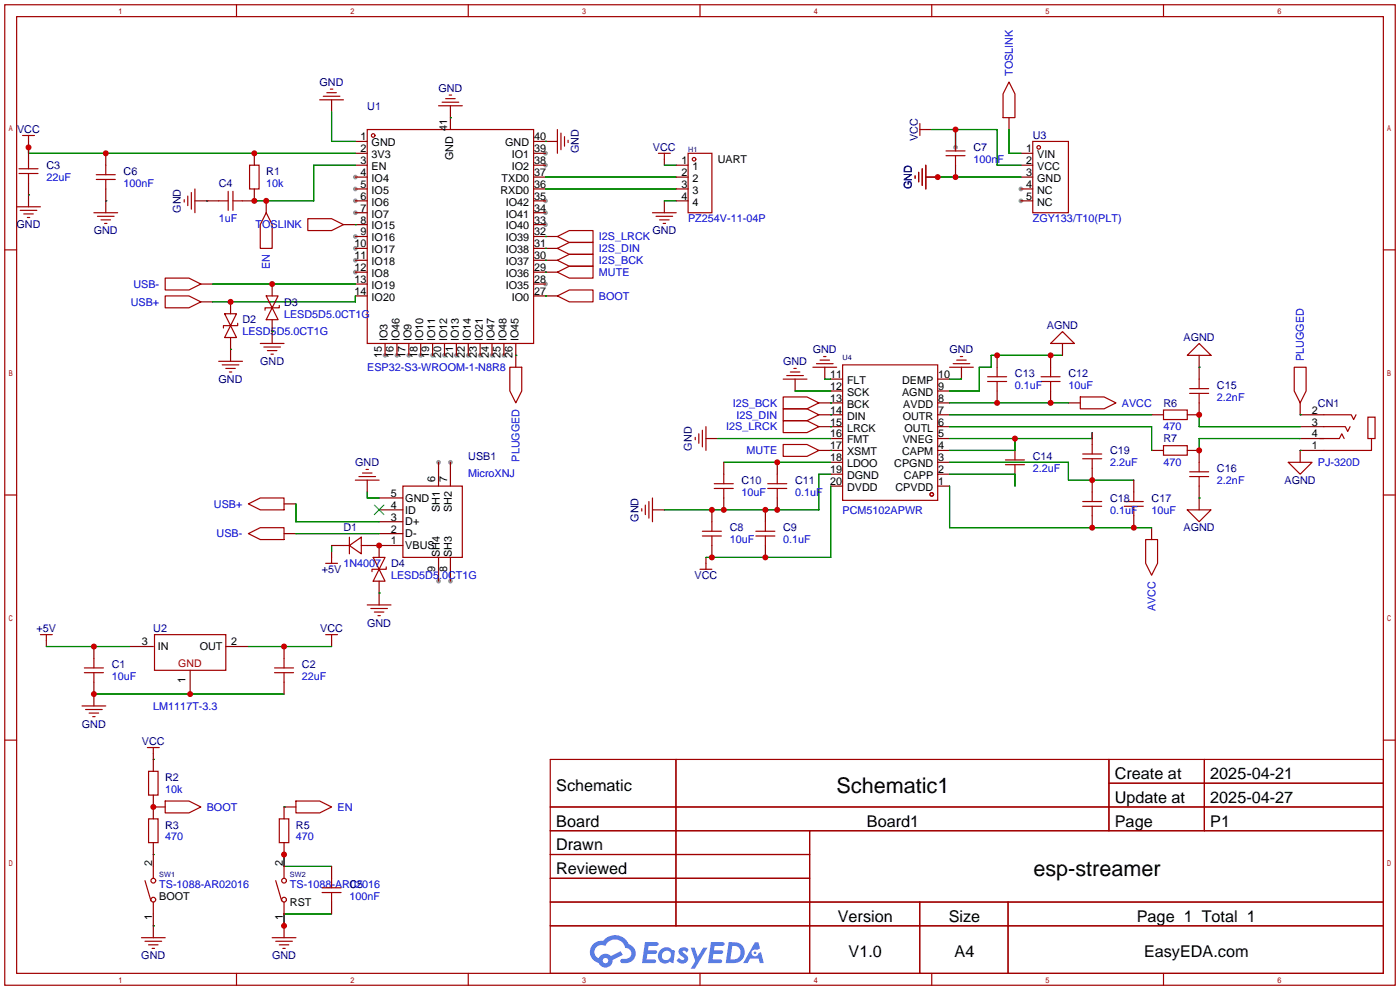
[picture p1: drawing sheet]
<svg xmlns="http://www.w3.org/2000/svg" width="299mm" height="212mm" viewBox="0 0 299 212" stroke-linecap="round" stroke-linejoin="round" font-family="sans-serif">
<g fill="#999">
<circle cx="75.9" cy="37.8" r=".51"/>
<circle cx="75.9" cy="40.4" r=".51"/>
<circle cx="75.9" cy="42.9" r=".51"/>
<circle cx="75.9" cy="45.5" r=".51"/>
<circle cx="75.9" cy="50.5" r=".51"/>
<circle cx="75.9" cy="53.1" r=".51"/>
<circle cx="75.9" cy="55.6" r=".51"/>
<circle cx="75.9" cy="58.2" r=".51"/>
<circle cx="82.3" cy="75.9" r=".51"/>
<circle cx="84.8" cy="75.9" r=".51"/>
<circle cx="87.4" cy="75.9" r=".51"/>
<circle cx="89.9" cy="75.9" r=".51"/>
<circle cx="92.5" cy="75.9" r=".51"/>
<circle cx="95" cy="75.9" r=".51"/>
<circle cx="97.5" cy="75.9" r=".51"/>
<circle cx="100.1" cy="75.9" r=".51"/>
<circle cx="102.6" cy="75.9" r=".51"/>
<circle cx="105.2" cy="75.9" r=".51"/>
<circle cx="107.7" cy="75.9" r=".51"/>
<circle cx="116.6" cy="60.7" r=".51"/>
<circle cx="116.6" cy="48" r=".51"/>
<circle cx="116.6" cy="45.5" r=".51"/>
<circle cx="116.6" cy="42.9" r=".51"/>
<circle cx="116.6" cy="35.3" r=".51"/>
<circle cx="116.6" cy="32.8" r=".51"/>
<circle cx="93.7" cy="124.2" r=".51"/>
<circle cx="96.3" cy="124.2" r=".51"/>
<circle cx="96.3" cy="98.8" r=".51"/>
<circle cx="93.7" cy="98.8" r=".51"/>
<circle cx="218.2" cy="40.4" r=".51"/>
<circle cx="218.2" cy="42.9" r=".51"/>
<circle cx="204.2" cy="31.5" r=".51"/>
</g>
<g fill="none" stroke="#a10000" stroke-width=".25">
<path d="M1 1h297.2v209.6h-297.2zM3.6 3.6h292.1v204.4h-292.1zM50.5 1v2.6M100.1 1v2.6M149.6 1v2.6M199.1 1v2.6M248.7 1v2.6M1 53.4h2.6M295.7 53.4h2.5M1 105.8h2.6M295.7 105.8h2.5M1 158.2h2.6"/>
<path d="M295.7 158.2h2.5M117.6 162.3h178.1v45.7h-178.1zM117.6 172.5h178.1M117.6 177.5h178.1M144.5 162.3v35.6M173 177.5v30.5M237 162.3v15.2M237 167.4h58.7M257.4 162.3v15.2M117.6 182.6h55.4M117.6 192.8h178.1M117.6 187.7h55.4"/>
<path d="M117.6 197.9h178.1M196.6 192.8v15.2M215.4 192.8v15.2M50.5 208v2.6M100.1 208v2.6M149.6 208v2.6M199.1 208v2.6M248.7 208v2.6"/>
</g>
<g fill="#5487ff">
<path d="M145.3 202.7a1.3 1.3 0 0 1 1.9 .3l-.4 .6a.54 .54 0 0 0-.9-.2l.1 .2a1.34 1.34 0 0 1 .9 1.8 1.47 1.47 0 0 1-2.3-.1l.5-.6 .8 .5a.31 .31 0 0 0 .4-.3 .31 .31 0 0 0-.3-.4 1.12 1.12 0 0 1-.7-1.8z"/>
<path d="M147.6 202.5h.9l.6 2 1.2-2h.9l-2.7 4.6h-.9l1-1.7z"/>
<path d="M137.8 201.4h1.7a1.31 1.31 0 0 1 1.2 .2 .4 .4 0 0 1-.3 .5l-1.8 .1-.1 .9h1.6a.4 .4 0 0 1 .4 .4 .4 .4 0 0 1-.5 .4h-1.6l-.2 1.2h1.4a.46 .46 0 0 1 .5 0 .46 .46 0 0 1 .1 .5l-.4 .2h-2.6z"/>
<path d="M151.9 201.4h1.7a1.32 1.32 0 0 1 1.2 .2 .39 .39 0 0 1-.3 .5l-1.8 .1-.1 .9h1.6a.4 .4 0 0 1 .4 .4 .4 .4 0 0 1-.4 .4h-1.7l-.2 1.2h1.4a.46 .46 0 0 1 .5 0 .46 .46 0 0 1 .1 .5l-.4 .2h-2.6z"/>
<path d="M161.3 201.4h.8l.3 1.3-.6 .4a.75 .75 0 0 0-1.1 .3 .75 .75 0 0 0 .5 1 .75 .75 0 0 0 .9-.7l.5-.2 .6 2.3h-.8l-.3-.9h-1.8l-.5 .9h-1z"/>
<path d="M155.7 201.4l-.6 4.4h1.5a2.27 2.27 0 0 0 2.6-2.2 2.27 2.27 0 0 0-2.7-2.2zM156.5 202.1a1.5 1.5 0 0 1 1.8 1.6 1.5 1.5 0 0 1-1.9 1.4h-.3z"/>
<path d="M141.2 203a1.6 1.6 0 0 0-.3 2.3 1.6 1.6 0 0 0 2.3 .2l.7 .3 .3-2.4-.1-.3-.5-.1a1.58 1.58 0 0 0-2.4 0zM141.8 203.5a.98 .98 0 0 1 1.6 .4 .98 .98 0 0 1-1.1 1.3 .94 .94 0 0 1-.9-.7 .94 .94 0 0 1 .4-1z"/>
<path d="M126.8 201.8a2.37 2.37 0 0 0 1.1 4 1.54 1.54 0 0 0 1.8 1 1.54 1.54 0 0 0 1.2-1.6l2.2-1.1-.5-.8-2 1a1.57 1.57 0 0 0-2.7 .5 1.5 1.5 0 0 1-.7-2.1 1.5 1.5 0 0 1 2.2-.5 2.23 2.23 0 0 1 2.3-1.4 2.23 2.23 0 0 1 2 1.8 1.16 1.16 0 0 1 1.2 1.1 1.16 1.16 0 0 1-1.1 1.2h-.7a.47 .47 0 0 0-.5 .4 .47 .47 0 0 0 .4 .5 2.17 2.17 0 0 0 2.5-.9 2.17 2.17 0 0 0-.3-2.7l-.8-.4a3.2 3.2 0 0 0-5.5-.7l-1.1 .1zM128.8 205.3a.6 .6 0 0 1 1.2 0 .6 .6 0 0 1-1.2 0z"/>
<circle cx="161.4" cy="203.6" r=".28"/>
</g>
<g fill="none" stroke="#a10000" stroke-width=".25">
<path d="M69.8 19.8h2.1M70.6 19.1h.5M215.6 17.5l1.3 2.6v5h-2.5v-5zM4.1 36.1h4M4.1 37.1h4M4.8 29h2.6M6.1 29v1.2M6.1 34v2.1M6.1 37.1v2M20.6 37.3h4M20.6 38.4h4M22.6 35.3v2"/>
<path d="M22.6 38.4v2M53.3 35.3h2.1v5.1h-2.1zM68.3 21.3h5.1M69.1 20.6h3.5M78.5 27.7h35.5v45.7h-35.5zM93.7 22.6h5.1M94.5 21.8h3.5M95.2 21.1h2.1M96 20.3h.5M119.1 27.7v5.1M119.9 28.4v3.6M120.6 29.2v2"/>
<path d="M121.4 30v.5M140.7 32.8h2.6M142 32.8v1.2M147.1 32.8h5v12.7h-5zM195.6 37.6v.5M196.3 36.8v2.1M196.6 26.4v2.6M196.6 27.7h1.3M197.1 36.1v3.5M197.9 35.3v5.1M202.2 32.3h4M202.2 33.3h4"/>
<path d="M204.2 30.2v2.1M204.2 33.3v2M220.7 30.2h7.6v15.3h-7.6zM3.6 44.2h5M4.3 45h3.6M5.1 45.7h2M5.8 46.5h.5M20.1 45.5h5M20.8 46.2h3.6M21.6 47h2M22.4 47.8h.5M35.3 59.4h5.1l2.5 1.3-2.5 1.3h-5.1z"/>
<path d="M39.4 42.7v.5M40.1 41.9v2M40.9 41.1v3.6M41.7 40.4v5.1M46.7 42.9h2.1M48.8 40.9v4.1M49.8 40.9v4.1M49.8 42.9h2M56.9 45.5l1.3 2.5v5.1h-2.6v-5.1zM65.8 46.7h5.1l2.5 1.3-2.5 1.3h-5.1zM119.1 50.5l2.6-1.2h5v2.5h-5zM119.1 53.1l2.6-1.3h5v2.6h-5z"/>
<path d="M119.1 55.6l2.6-1.2h5v2.5h-5zM119.1 58.2l2.6-1.3h5v2.5h-5zM139.4 45.5h5.1M140.2 46.2h3.6M141 47h2M141.7 47.8h.5M35.3 63.2h5.1l2.5 1.3-2.5 1.3h-5.1zM46.7 77.2h5.1M47.5 78h3.6M48 67.1h2.5l-1.2 2.5zM48.3 78.7h2M49 79.5h.5"/>
<path d="M49.3 69.6l1.2 2.5h-2.5zM50.8 69.1v.5h-3v.5M55.6 73.4h5.1M56.4 74.2h3.5M56.9 63.2h2.5l-1.2 2.6zM57.1 74.9h2.1M57.9 75.7h.5M58.2 65.8l1.2 2.5h-2.5zM59.7 65.3v.5h-3.1v.5M109 78.5h2.5v5.1l-1.3 2.5-1.2-2.5zM119.1 63.2l2.6-1.2h5v2.5h-5zM168.9 79.5h2"/>
<path d="M169.7 78.7h.5M173.7 78.5h5.1M174.5 77.7h3.6M175.3 77h2M176 76.2h.5M180.1 78h20.3v28.9h-20.3zM202.9 78.5h5.1M203.7 77.7h3.6M204.5 77h2M205.2 76.2h.5M213.1 78.5v2M224.5 73.4l2.6-2.5 2.5 2.5z"/>
<path d="M224.5 78.5v2M256.3 73.4l2.5 2.5h-5.1zM276.6 78.5h2.5v5.1l-1.2 2.5-1.3-2.5zM148.6 93.5v.5M149.4 92.7v2M150.1 91.9v3.6M150.9 91.2v5.1M167.4 89.9h5.1l2.5 1.3-2.5 1.3h-5.1zM167.4 87.4h5.1l2.5 1.2-2.5 1.3h-5.1zM167.4 84.8h5.1l2.5 1.3-2.5 1.3h-5.1zM167.4 95h5.1l2.5 1.3-2.5 1.2h-5.1zM167.4 81h5.1"/>
<path d="M168.1 80.3h3.6M211.1 81.5h4M211.1 80.5h4M213.1 81.5v2.1M214.9 98.3h4M214.9 99.3h4M216.9 96.3v2M216.9 99.3v2M222.5 81.5h4.1M222.5 80.5h4.1M224.5 81.5v2.1M230.9 84.8h5.1l2.5 1.3-2.5 1.3h-5.1z"/>
<path d="M231.4 97h4.1M231.4 98h4.1M233.4 95v2M233.4 98v2.1M248.7 87.6h5v2.1h-5zM248.7 95.2h5v2.1h-5zM254.3 83.1h4M254.3 84.1h4M256.3 81v2.1M256.3 84.1v2M256.3 98.8v2M275.3 98.8h5.1l-2.5 2.5z"/>
<path d="M281.9 93.7h4.4l.5-1 .5 1M283 88.6h5.8l.5 1.1 .5-1.1M283 91.2h4.5l.5 1 .5-1M292.4 89.2h1.5v4.5h-1.5zM293.1 93.7v2.6h-10.1M53.1 107.7l2.5-1.3h5.1v2.6h-5.1zM53.1 114l2.5-1.2h5.1v2.5h-5.1zM70.9 119.1v1.3M73.4 116.6h1.3M74.7 116.6l2.5-1.8v3.6zM74.7 114.8v3.6M75.9 102.6h5.1"/>
<path d="M76.7 101.9h3.6M77.2 116.6h1.3M77.5 101.1h2M78.2 100.3h.5M79.8 119.1h2.5l-1.3 2.6zM86.1 103.9h12.7v15.2h-12.7zM137.2 108.7v.5M137.9 107.9v2.1M138.7 107.2v3.5M139.4 106.4v5.1M150.1 113.5h4.1M150.1 114.6h4.1"/>
<path d="M152.1 111.5v2M152.1 114.6v2M152.7 103.4h4M152.7 104.4h4M154.7 101.3v2.1M154.7 104.4v2M161.5 113.5h4.1M161.5 114.6h4.1M163.6 111.5v2M163.6 114.6v2M164.1 103.4h4M164.1 104.4h4"/>
<path d="M166.1 101.3v2.1M166.1 104.4v2M231.4 108.2h4.1M231.4 107.2h4.1M233.4 105.2v2M233.4 108.2v2M240.3 108.2h4M240.3 107.2h4M242.3 105.2v2M242.3 108.2v2M244.9 115.3h2.5v5.1l-1.3 2.5-1.2-2.5zM253.7 109h5.1l-2.5 2.5z"/>
<path d="M254.3 101.9h4M254.3 100.8h4M256.3 101.9v2M8.6 135.6h2.6M9.9 135.6v1.3M33 135.6h15.3v7.7h-15.3zM69.6 120.4h2.5M69.6 135.6h2.5M70.9 135.6v1.3M78.5 129.3h5.1M79.2 130h3.6M80 130.8h2"/>
<path d="M80.8 131.6h.5M81 121.7l1.3 2.5h-2.5zM82.5 121.2v.5h-3v.5M149.6 121.7h2.5M150.9 120.4v1.3M17.5 150.9h5.1M18 142.7h4.1M18 143.8h4.1M18.3 151.6h3.5M19 152.4h2.1M19.8 153.2h.5M20.1 140.7v2"/>
<path d="M20.1 143.8v2M31.5 159.8h2.5M32.8 159.8v1.2M58.7 142.7h4M58.7 143.8h4M60.7 140.7v2M60.7 143.8v2M31.7 175h2.1v5.1h-2.1zM31.7 164.8h2.1v5.1h-2.1zM35.3 171.2h5.1l2.5 1.3-2.5 1.2h-5.1zM59.7 175h2v5.1h-2zM63.2 171.2h5.1l2.6 1.3-2.6 1.2h-5.1z"/>
<path d="M31 188.2l1.3 4.3M32.8 185.2v2.5M32.8 192.8v2.5M58.9 188.2l1.3 4.3M60.7 185.2v2.5M60.7 192.8v2.5M68.8 189.7h4.1M68.8 190.8h4.1M70.9 187.7v2M70.9 190.8v2M30.2 200.4h5.1M31 201.2h3.5"/>
<path d="M31.7 201.9h2.1M32.5 202.7h.5M58.2 200.4h5M58.9 201.2h3.6M59.7 201.9h2M60.5 202.7h.5"/>
<circle cx="79.8" cy="29" r=".38"/>
<circle cx="148.3" cy="34" r=".38"/>
<circle cx="222" cy="31.5" r=".38"/>
<circle cx="199.1" cy="105.7" r=".38"/>
<circle cx="32.8" cy="192.3" r=".51"/>
<circle cx="32.8" cy="188.2" r=".51"/>
<circle cx="60.7" cy="192.3" r=".51"/>
<circle cx="60.7" cy="188.2" r=".51"/>
</g>
<g fill="none" stroke="#870000" stroke-width=".25">
<path d="M6.1 30.2v3.8M6.1 39.1v5.1M22.6 32.8v2.5M54.4 32.8v2.5M70.9 21.3v2.6M75.9 30.2h2.6M75.9 32.8h2.6M75.9 35.3h2.6M75.9 37.8h2.6M96.3 22.6v5.1M114 30.2h5.1M114 32.8h2.6"/>
<path d="M114 35.3h2.6M114 37.8h2.6M142 34v1.3M144.5 35.3h2.6M144.5 37.8h2.6M197.9 37.8h2.5M197.9 27.7h1.2M204.2 27.7v2.5M204.2 35.3v2.5M215.6 25.1v2.6M218.2 32.8h2.5M218.2 35.3h2.5"/>
<path d="M218.2 37.8h2.5M22.6 40.4v5.1M41.7 42.9h5M54.4 40.4v2.5h-2.6M56.9 42.9v2.6M73.4 48h5.1M75.9 40.4h2.6M75.9 42.9h2.6M75.9 45.5h2.6M75.9 50.5h2.6M75.9 53.1h2.6M75.9 55.6h2.6"/>
<path d="M75.9 58.2h2.6M114 40.4h2.6M114 42.9h2.6M114 45.5h2.6M114 48h2.6M114 50.5h5.1M114 53.1h5.1M114 55.6h5.1M114 58.2h5.1M142 42.9v2.6M144.5 40.4h2.6M144.5 42.9h2.6"/>
<path d="M218.2 40.4h2.5M218.2 42.9h2.5M42.9 60.7h2.6M42.9 64.5h2.6M49.3 64.5v2.6M49.3 72.1v5.1M58.2 60.7v2.5M58.2 68.3v5.1M75.9 60.7h2.6M75.9 63.2h2.6M82.3 73.4v2.5M84.8 73.4v2.5"/>
<path d="M87.4 73.4v2.5M89.9 73.4v2.5M92.5 73.4v2.5M95 73.4v2.5M97.5 73.4v2.5M100.1 73.4v2.5M102.6 73.4v2.5M105.2 73.4v2.5M107.7 73.4v2.5M110.2 73.4v5.1M114 60.7h2.6M114 63.2h5.1"/>
<path d="M176.3 78.5v2.5M205.5 78.5v2.5M213.1 75.9v2.6M224.5 75.9v2.6M227.1 73.4v2.5M256.3 75.9v5.1M93.7 98.8v5.1M96.3 98.8v5.1M150.9 93.7h2.5M154.7 98.8v2.5M166.1 98.8v2.5M169.9 81v2.6"/>
<path d="M175 96.3h5.1M175 91.2h5.1M175 88.6h5.1M175 86.1h5.1M177.5 98.8h2.6M177.5 93.7h2.6M177.5 83.6h2.6M177.5 81h2.6M200.4 98.8h2.5M200.4 96.3h2.5M200.4 93.7h2.5M200.4 91.2h2.5"/>
<path d="M200.4 88.6h2.5M200.4 86.1h2.5M200.4 83.6h2.5M200.4 81h2.5M213.1 83.6v2.5M216.9 93.7v2.6M224.5 83.6v2.5M228.3 86.1h2.6M233.4 92.5v2.5M246.1 96.3h2.6M246.1 88.6h2.6M253.7 96.3h2.6v2.5"/>
<path d="M256.3 86.1v2.5h-2.6M277.9 93.7h5.1M277.9 91.2h5.1M277.9 86.1v2.5h5.1M283 96.3h-5.1v2.5M60.7 114h2.5M60.7 107.7h2.5M70.9 116.6h2.5M70.9 117.9v1.2M78.5 116.6h7.6M78.5 102.6v2.6M81 106.4h5.1"/>
<path d="M81 109h5.1M81 111.5h5.1M81 114h5.1M81 116.6v2.5M93.7 119.1v5.1M96.3 119.1v5.1M139.4 109h2.6M150.9 119.1v1.3M152.1 109v2.5M152.1 116.6v2.5M154.7 106.4v2.6M163.6 109v2.5"/>
<path d="M163.6 116.6v2.5M166.1 106.4v2.6M177.5 103.9h2.6M177.5 101.3h2.6M200.4 103.9h2.5M200.4 101.3h2.5M216.9 101.3v2.6M233.4 100.1v5.1M233.4 110.2v2.6M242.3 102.6v2.6M242.3 110.2v2.6M246.1 112.8v2.5"/>
<path d="M256.3 103.9v5.1M9.9 136.9v1.3M20.1 138.2v2.5M27.7 138.2h5.1M48.3 138.2h4.8M60.7 138.2v2.5M70.9 136.9v1.3M81 124.2v5.1M20.1 145.8v5.1M40.6 143.3v5M60.7 145.8v2.5M32.8 161v3.8"/>
<path d="M32.8 169.9v5.1M32.8 172.5h2.5M63.2 172.5h-2.5v2.5M32.8 180.1v5.1M32.8 195.3v5.1M60.7 180.1v5.1M60.7 195.3v5.1M70.9 185.2v2.5M70.9 192.8v2.5"/>
</g>
<path d="M80 107.9l2 2.1M82 107.9l-2 2.1" fill="none" stroke="#3c3" stroke-width=".25"/>
<g fill="none" stroke="#008700" stroke-width=".25">
<path d="M6.1 31.5v1.3h69.8M70.9 23.9v6.3h5M75.9 35.3h-8.8v7.6h-12.7M96.3 25.1h.1M116.6 30.2h.1M116.6 37.8h27.9M142 35.3h2.5M199.1 27.7h14v7.6h5.1M200.4 37.8h17.8M204.2 27.7v3.8M215.6 27.7v5.1h2.6M6.1 41.7h.1"/>
<path d="M22.6 42.9h.1M44.2 42.9h.1M75.9 48h.1M116.6 50.5h.1M116.6 53.1h.1M116.6 55.6h.1M116.6 58.2h.1M116.6 40.4h27.9M142 42.9h2.5M45.5 60.7h30.4M49.3 74.7h.1M58.2 70.9h.1"/>
<path d="M75.9 63.2v1.3h-30.4M110.2 75.9h.1M116.6 63.2h.1M227.1 75.9h-15.3v2.6h-2.5v5.1h-6.4M256.3 78.5h.1M153.4 93.7h24.1M154.7 98.8h22.8M169.9 83.6h7.6M176.3 81h1.2M177.5 91.2h.1M177.5 88.6h.1M177.5 86.1h.1"/>
<path d="M177.5 96.3h.1M202.9 81h2.6M202.9 98.8h25.4v3.8h14M202.9 86.1h25.4M202.9 88.6h43.2M202.9 91.2h43.2v5.1M216.9 93.7v2.6h-14M233.4 92.5v1.2h-30.5M256.3 88.6v2.6h21.6M277.9 96.3h.1M277.9 88.6h.1M277.9 93.7h-21.6v2.6"/>
<path d="M63.2 107.7v3.8h17.8M63.2 114h17.8M70.9 116.6v1.3M78.5 105.2v1.2h2.5M81 116.6h.1M177.5 101.3h-2.5v7.7h-33M177.5 103.9v15.2h-26.6M202.9 101.3h14v2.6M202.9 103.9v8.9h43.2M256.3 106.4h.1M9.9 138.2h17.8M53.1 138.2h17.8"/>
<path d="M81 126.7h.1M20.1 148.3h40.6M32.8 162.3h.1M32.8 172.5h.1M60.7 172.5h.1M32.8 182.6h.1M32.8 197.9h.1M60.7 182.6v2.6h10.2M70.9 195.3h-10.2v2.6"/>
</g>
<g fill="#c00">
<circle cx="20.1" cy="138.2" r=".63"/>
<circle cx="40.6" cy="148.3" r=".63"/>
<circle cx="20.1" cy="148.3" r=".63"/>
<circle cx="60.7" cy="138.2" r=".63"/>
<circle cx="6.1" cy="31.5" r=".63"/>
<circle cx="22.6" cy="32.8" r=".63"/>
<circle cx="54.4" cy="32.8" r=".63"/>
<circle cx="56.9" cy="42.9" r=".63"/>
<circle cx="54.4" cy="42.9" r=".63"/>
<circle cx="32.8" cy="172.5" r=".63"/>
<circle cx="60.7" cy="182.6" r=".63"/>
<circle cx="60.7" cy="197.9" r=".63"/>
<circle cx="81" cy="116.6" r=".63"/>
<circle cx="58.2" cy="60.7" r=".63"/>
<circle cx="49.3" cy="64.5" r=".63"/>
<circle cx="200.4" cy="37.8" r=".63"/>
<circle cx="204.2" cy="37.8" r=".63"/>
<circle cx="204.2" cy="27.7" r=".63"/>
<circle cx="152.1" cy="109" r=".63"/>
<circle cx="154.7" cy="109" r=".63"/>
<circle cx="163.6" cy="109" r=".63"/>
<circle cx="166.1" cy="109" r=".63"/>
<circle cx="152.1" cy="119.1" r=".63"/>
<circle cx="163.6" cy="119.1" r=".63"/>
<circle cx="166.1" cy="98.8" r=".63"/>
<circle cx="213.1" cy="75.9" r=".63"/>
<circle cx="224.5" cy="75.9" r=".63"/>
<circle cx="224.5" cy="86.1" r=".63"/>
<circle cx="213.1" cy="86.1" r=".63"/>
<circle cx="216.9" cy="93.7" r=".63"/>
<circle cx="256.3" cy="88.6" r=".63"/>
<circle cx="256.3" cy="96.3" r=".63"/>
<circle cx="242.3" cy="112.8" r=".63"/>
<circle cx="233.4" cy="112.8" r=".63"/>
<circle cx="233.4" cy="102.6" r=".63"/>
</g>
<g font-size="4.6">
<text x="178.8" y="169.4">Schematic1</text>
<text x="220.9" y="187.2">esp-streamer</text>
</g>
<g font-size="3.5">
<text x="238.3" y="166.5">Create at</text>
<text x="258.7" y="166.5">2025-04-21</text>
<text x="118.9" y="169.1">Schematic</text>
<text x="238.3" y="171.6">Update at</text>
<text x="258.7" y="171.6">2025-04-27</text>
<text x="118.9" y="176.7">Board</text>
<text x="185.3" y="176.7">Board1</text>
<text x="238.3" y="176.7">Page</text>
<text x="258.7" y="176.7">P1</text>
<text x="118.9" y="181.8">Drawn</text>
<text x="118.9" y="186.8">Reviewed</text>
<text x="179.1" y="197">Version</text>
<text x="202.8" y="197">Size</text>
<text x="243" y="197">Page 1 Total 1</text>
<text x="181.4" y="204.6">V1.0</text>
<text x="204" y="204.6">A4</text>
<text x="244.5" y="204.6">EasyEDA.com</text>
</g>
<g font-size="2.3" fill="#00f">
<text x="216.5" y="16.3" transform="rotate(-90 216.5 16.3)">TOSLINK</text>
<text x="208" y="34.8">100nF</text>
<text x="9.9" y="38.7">22uF</text>
<text x="26.4" y="39.9">100nF</text>
<text x="56.9" y="39.9">10k</text>
<text x="46.7" y="47.5">1uF</text>
<text x="147.1" y="47.5">PZ254V-11-04P</text>
<text x="220.7" y="47.5">ZGY133/T10(PLT)</text>
<text x="54.6" y="48.8">TOSLINK</text>
<text x="128" y="51.4">I2S_LRCK</text>
<text x="128" y="53.9">I2S_DIN</text>
<text x="57.7" y="57.6" transform="rotate(-90 57.7 57.6)">EN</text>
<text x="128" y="56.4">I2S_BCK</text>
<text x="128" y="59">MUTE</text>
<text x="27.9" y="65.3">USB+</text>
<text x="28.5" y="61.5">USB-</text>
<text x="128" y="64.1">BOOT</text>
<text x="51.8" y="71.7">LESD5D5.0CT1G</text>
<text x="60.7" y="67.9">LESD5D5.0CT1G</text>
<text x="278.7" y="77.2" transform="rotate(-90 278.7 77.2)">PLUGGED</text>
<text x="78.5" y="79.3">ESP32-S3-WROOM-1-N8R8</text>
<text x="216.9" y="83.1">0.1uF</text>
<text x="228.3" y="83.1">10uF</text>
<text x="156.6" y="86.9">I2S_BCK</text>
<text x="157.4" y="89.5">I2S_DIN</text>
<text x="239.8" y="86.9">AVCC</text>
<text x="260.1" y="85.6">2.2nF</text>
<text x="155.2" y="92">I2S_LRCK</text>
<text x="248.7" y="92">470</text>
<text x="100.1" y="101.9">MicroXNJ</text>
<text x="111" y="98.7" transform="rotate(-90 111 98.7)">PLUGGED</text>
<text x="159.6" y="97.1">MUTE</text>
<text x="220.7" y="100.9">2.2uF</text>
<text x="237.2" y="99.6">2.2uF</text>
<text x="248.7" y="99.6">470</text>
<text x="281.7" y="99.6">PJ-320D</text>
<text x="158.5" y="106">10uF</text>
<text x="169.9" y="106">0.1uF</text>
<text x="260.1" y="103.4">2.2nF</text>
<text x="45.7" y="108.5">USB+</text>
<text x="180.1" y="109.8">PCM5102APWR</text>
<text x="237.2" y="109.8">0.1uF</text>
<text x="246.1" y="109.8">10uF</text>
<text x="46.3" y="114.9">USB-</text>
<text x="156" y="116.1">10uF</text>
<text x="167.4" y="116.1">0.1uF</text>
<text x="73.4" y="121.2">1N4007</text>
<text x="83.6" y="123.7">LESD5D5.0CT1G</text>
<text x="246.9" y="130.6" transform="rotate(-90 246.9 130.6)">AVCC</text>
<text x="23.9" y="145.3">10uF</text>
<text x="64.5" y="145.3">22uF</text>
<text x="32.8" y="151.7">LM1117T-3.3</text>
<text x="35.3" y="169.5">10k</text>
<text x="44.2" y="173.3">BOOT</text>
<text x="72.1" y="173.3">EN</text>
<text x="35.3" y="179.6">470</text>
<text x="63.2" y="179.6">470</text>
<text x="34" y="189.8">TS-1088-AR02016</text>
<text x="62" y="189.8">TS-1088-AR02016</text>
<text x="74.7" y="192.3">100nF</text>
</g>
<g font-size="2.3" fill="#000080">
<text x="68.3" y="18.3">GND</text>
<text x="78.5" y="23.4">U1</text>
<text x="93.7" y="19.6">GND</text>
<text x="3.7" y="28.5">VCC</text>
<text x="220.7" y="29.8">U3</text>
<text x="123.7" y="32.8" transform="rotate(-90 123.7 32.8)">GND</text>
<text x="139.5" y="32.3">VCC</text>
<text x="196.1" y="30.1" transform="rotate(-90 196.1 30.1)">VCC</text>
<text x="208" y="32.3">C7</text>
<text x="9.9" y="36.1">C3</text>
<text x="26.4" y="37.4">C6</text>
<text x="46.7" y="39.9">C4</text>
<text x="56.9" y="37.4">R1</text>
<text x="194.9" y="40.4" transform="rotate(-90 194.9 40.4)">GND</text>
<text x="38.7" y="45.5" transform="rotate(-90 38.7 45.5)">GND</text>
<text x="3.5" y="48.8">GND</text>
<text x="20" y="50.1">GND</text>
<text x="139.4" y="50.1">GND</text>
<text x="60.7" y="65.3">D3</text>
<text x="51.8" y="69.1">D2</text>
<text x="223.7" y="70.4">AGND</text>
<text x="173.7" y="75.5">GND</text>
<text x="202.9" y="75.5">GND</text>
<text x="253" y="72.9">AGND</text>
<text x="46.7" y="81.8">GND</text>
<text x="55.6" y="78">GND</text>
<text x="167.4" y="78">GND</text>
<text x="216.9" y="80.6">C13</text>
<text x="228.3" y="80.6">C12</text>
<text x="260.1" y="83.1">C15</text>
<text x="248.7" y="86.9">R6</text>
<text x="281.7" y="86.9">CN1</text>
<text x="248.7" y="94.5">R7</text>
<text x="75.9" y="99.6">GND</text>
<text x="100.1" y="98.3">USB1</text>
<text x="147.9" y="96.3" transform="rotate(-90 147.9 96.3)">GND</text>
<text x="220.7" y="98.3">C14</text>
<text x="237.2" y="97.1">C19</text>
<text x="260.1" y="100.9">C16</text>
<text x="158.5" y="103.4">C10</text>
<text x="169.9" y="103.4">C11</text>
<text x="237.2" y="107.2">C18</text>
<text x="246.1" y="107.2">C17</text>
<text x="274.5" y="103.4">AGND</text>
<text x="73.4" y="113.6">D1</text>
<text x="136.4" y="111.5" transform="rotate(-90 136.4 111.5)">GND</text>
<text x="156" y="113.6">C8</text>
<text x="167.4" y="113.6">C9</text>
<text x="253" y="113.6">AGND</text>
<text x="68.8" y="122.5">+5V</text>
<text x="83.6" y="121.2">D4</text>
<text x="148.4" y="123.7">VCC</text>
<text x="7.8" y="135.2">+5V</text>
<text x="32.8" y="135.2">U2</text>
<text x="68.4" y="135.2">VCC</text>
<text x="78.5" y="133.9">GND</text>
<text x="23.9" y="142.8">C1</text>
<text x="64.5" y="142.8">C2</text>
<text x="17.5" y="155.5">GND</text>
<text x="30.3" y="159.3">VCC</text>
<text x="35.3" y="166.9">R2</text>
<text x="35.3" y="177.1">R3</text>
<text x="63.2" y="177.1">R5</text>
<text x="74.7" y="189.8">C5</text>
<text x="30.2" y="205">GND</text>
<text x="58.1" y="205">GND</text>
</g>
<g font-size="2.3">
<text x="77.1" y="30">1</text>
<text x="95.5" y="28" transform="rotate(-90 95.5 28)">41</text>
<text x="114.2" y="30">40</text>
<text x="77.1" y="32.5">2</text>
<text x="77.1" y="35.1">3</text>
<text x="79.4" y="31.3">GND</text>
<text x="79.4" y="33.8">3V3</text>
<text x="96.8" y="34.2" transform="rotate(-90 96.8 34.2)">GND</text>
<text x="108" y="31.3">GND</text>
<text x="109.4" y="33.8">IO1</text>
<text x="114.2" y="35.1">38</text>
<text x="114.2" y="32.5">39</text>
<text x="145.7" y="35.1">1</text>
<text x="153.4" y="34.8">UART</text>
<text x="219.3" y="32.5">1</text>
<text x="219.3" y="35.1">2</text>
<text x="221.7" y="33.8">VIN</text>
<text x="77.1" y="37.6">4</text>
<text x="77.1" y="40.2">5</text>
<text x="79.4" y="36.3">EN</text>
<text x="79.4" y="38.9">IO4</text>
<text x="79.4" y="41.4">IO5</text>
<text x="106.9" y="41.4">RXD0</text>
<text x="107.2" y="38.9">TXD0</text>
<text x="109.4" y="36.3">IO2</text>
<text x="114.2" y="40.2">36</text>
<text x="114.2" y="37.6">37</text>
<text x="145.7" y="37.6">2</text>
<text x="145.7" y="40.2">3</text>
<text x="148" y="36.3">1</text>
<text x="148" y="38.9">2</text>
<text x="148" y="41.4">3</text>
<text x="219.3" y="37.6">3</text>
<text x="219.3" y="40.2">4</text>
<text x="221.7" y="36.3">VCC</text>
<text x="221.7" y="38.9">GND</text>
<text x="221.7" y="41.4">NC</text>
<text x="77.1" y="42.7">6</text>
<text x="77.1" y="45.2">7</text>
<text x="77.1" y="47.8">8</text>
<text x="79.4" y="44">IO6</text>
<text x="79.4" y="46.5">IO7</text>
<text x="108.1" y="46.5">IO41</text>
<text x="108.1" y="44">IO42</text>
<text x="114.2" y="47.8">33</text>
<text x="114.2" y="45.2">34</text>
<text x="114.2" y="42.7">35</text>
<text x="145.7" y="42.7">4</text>
<text x="148" y="44">4</text>
<text x="219.3" y="42.7">5</text>
<text x="221.7" y="44">NC</text>
<text x="75.8" y="52.9">10</text>
<text x="77.1" y="50.3">9</text>
<text x="79.4" y="49">IO15</text>
<text x="79.4" y="51.6">IO16</text>
<text x="108.1" y="51.6">IO39</text>
<text x="108.1" y="49">IO40</text>
<text x="114.2" y="52.9">31</text>
<text x="114.2" y="50.3">32</text>
<text x="75.8" y="55.4">11</text>
<text x="75.8" y="57.9">12</text>
<text x="79.4" y="54.1">IO17</text>
<text x="79.4" y="56.7">IO18</text>
<text x="79.4" y="59.2">IO8</text>
<text x="108.1" y="59.2">IO36</text>
<text x="108.1" y="56.7">IO37</text>
<text x="108.1" y="54.1">IO38</text>
<text x="114.2" y="57.9">29</text>
<text x="114.2" y="55.4">30</text>
<text x="75.8" y="60.5">13</text>
<text x="75.8" y="63">14</text>
<text x="79.4" y="61.7">IO19</text>
<text x="79.4" y="64.3">IO20</text>
<text x="108.1" y="61.7">IO35</text>
<text x="109.4" y="64.3">IO0</text>
<text x="114.2" y="63">27</text>
<text x="114.2" y="60.5">28</text>
<text x="81.6" y="76.6" transform="rotate(-90 81.6 76.6)">15</text>
<text x="82.8" y="73" transform="rotate(-90 82.8 73)">IO3</text>
<text x="84.1" y="76.6" transform="rotate(-90 84.1 76.6)">16</text>
<text x="85.4" y="73" transform="rotate(-90 85.4 73)">IO46</text>
<text x="86.7" y="76.6" transform="rotate(-90 86.7 76.6)">17</text>
<text x="87.9" y="73" transform="rotate(-90 87.9 73)">IO9</text>
<text x="89.2" y="76.6" transform="rotate(-90 89.2 76.6)">18</text>
<text x="90.5" y="73" transform="rotate(-90 90.5 73)">IO10</text>
<text x="91.7" y="76.6" transform="rotate(-90 91.7 76.6)">19</text>
<text x="93" y="73" transform="rotate(-90 93 73)">IO11</text>
<text x="94.3" y="76.6" transform="rotate(-90 94.3 76.6)">20</text>
<text x="95.5" y="73" transform="rotate(-90 95.5 73)">IO12</text>
<text x="96.8" y="76.6" transform="rotate(-90 96.8 76.6)">21</text>
<text x="98.1" y="73" transform="rotate(-90 98.1 73)">IO13</text>
<text x="99.4" y="76.6" transform="rotate(-90 99.4 76.6)">22</text>
<text x="100.6" y="73" transform="rotate(-90 100.6 73)">IO14</text>
<text x="101.9" y="76.6" transform="rotate(-90 101.9 76.6)">23</text>
<text x="103.2" y="73" transform="rotate(-90 103.2 73)">IO21</text>
<text x="104.4" y="76.6" transform="rotate(-90 104.4 76.6)">24</text>
<text x="105.7" y="73" transform="rotate(-90 105.7 73)">IO47</text>
<text x="107" y="76.6" transform="rotate(-90 107 76.6)">25</text>
<text x="108.2" y="73" transform="rotate(-90 108.2 73)">IO48</text>
<text x="109.5" y="76.6" transform="rotate(-90 109.5 76.6)">26</text>
<text x="110.8" y="73" transform="rotate(-90 110.8 73)">IO45</text>
<text x="177.4" y="80.8">11</text>
<text x="177.4" y="83.3">12</text>
<text x="181" y="82.1">FLT</text>
<text x="192.8" y="82.1">DEMP</text>
<text x="200.5" y="83.3">9</text>
<text x="200.5" y="80.8">10</text>
<text x="177.4" y="85.9">13</text>
<text x="177.4" y="88.4">14</text>
<text x="181" y="84.6">SCK</text>
<text x="181" y="87.1">BCK</text>
<text x="181" y="89.7">DIN</text>
<text x="192.8" y="84.6">AGND</text>
<text x="192.9" y="89.7">OUTR</text>
<text x="193.1" y="87.1">AVDD</text>
<text x="200.5" y="88.4">7</text>
<text x="200.5" y="85.9">8</text>
<text x="280.4" y="88.4">2</text>
<text x="177.4" y="91">15</text>
<text x="177.4" y="93.5">16</text>
<text x="181" y="92.2">LRCK</text>
<text x="181" y="94.8">FMT</text>
<text x="192.9" y="94.8">VNEG</text>
<text x="193.3" y="92.2">OUTL</text>
<text x="200.5" y="93.5">5</text>
<text x="200.5" y="91">6</text>
<text x="280.4" y="93.5">4</text>
<text x="280.4" y="91">3</text>
<text x="177.4" y="96">17</text>
<text x="177.4" y="98.6">18</text>
<text x="177.4" y="101.1">19</text>
<text x="181" y="97.3">XSMT</text>
<text x="181" y="99.8">LDOO</text>
<text x="191.1" y="99.8">CPGND</text>
<text x="192.8" y="97.3">CAPM</text>
<text x="200.5" y="101.1">2</text>
<text x="200.5" y="98.6">3</text>
<text x="200.5" y="96">4</text>
<text x="280.4" y="96">1</text>
<text x="83.6" y="106.2">5</text>
<text x="86.6" y="107.2">GND</text>
<text x="93" y="103.1" transform="rotate(-90 93 103.1)">6</text>
<text x="95.5" y="103.1" transform="rotate(-90 95.5 103.1)">7</text>
<text x="177.4" y="103.7">20</text>
<text x="181" y="102.4">DGND</text>
<text x="181" y="104.9">DVDD</text>
<text x="191.4" y="104.9">CPVDD</text>
<text x="193.2" y="102.4">CAPP</text>
<text x="200.5" y="103.7">1</text>
<text x="83.6" y="108.7">4</text>
<text x="83.6" y="111.3">3</text>
<text x="83.6" y="113.8">2</text>
<text x="86.6" y="109.8">ID</text>
<text x="86.6" y="112.3">D+</text>
<text x="94" y="109.4" transform="rotate(-90 94 109.4)">SH1</text>
<text x="96.6" y="109.4" transform="rotate(-90 96.6 109.4)">SH2</text>
<text x="83.6" y="116.4">1</text>
<text x="86.6" y="114.8">D-</text>
<text x="86.6" y="117.4">VBUS</text>
<text x="94" y="119.1" transform="rotate(-90 94 119.1)">SH4</text>
<text x="96.6" y="119.1" transform="rotate(-90 96.6 119.1)">SH3</text>
<text x="93" y="122.2" transform="rotate(-90 93 122.2)">9</text>
<text x="95.5" y="122.2" transform="rotate(-90 95.5 122.2)">8</text>
<text x="30.3" y="137.9">3</text>
<text x="49.4" y="137.9">2</text>
<text x="33.7" y="139">IN</text>
<text x="42.7" y="139">OUT</text>
<text x="39.7" y="145.9" transform="rotate(-90 39.7 145.9)">1</text>
<text x="32.5" y="185.2" transform="rotate(-90 32.5 185.2)">2</text>
<text x="60.5" y="185.2" transform="rotate(-90 60.5 185.2)">2</text>
<text x="32.5" y="196.6" transform="rotate(-90 32.5 196.6)">1</text>
<text x="34" y="192.3">BOOT</text>
<text x="60.5" y="196.6" transform="rotate(-90 60.5 196.6)">1</text>
<text x="62" y="193.6">RST</text>
</g>
<text font-size="2.2" fill="#a00000" x="38.1" y="142.6">GND</text>
<g font-size="1.6" fill="#000080">
<text x="147.1" y="32.5">H1</text>
<text x="180.1" y="76.9">U4</text>
<text x="34" y="187.4">SW1</text>
<text x="62" y="187.4">SW2</text>
</g>
</svg>
